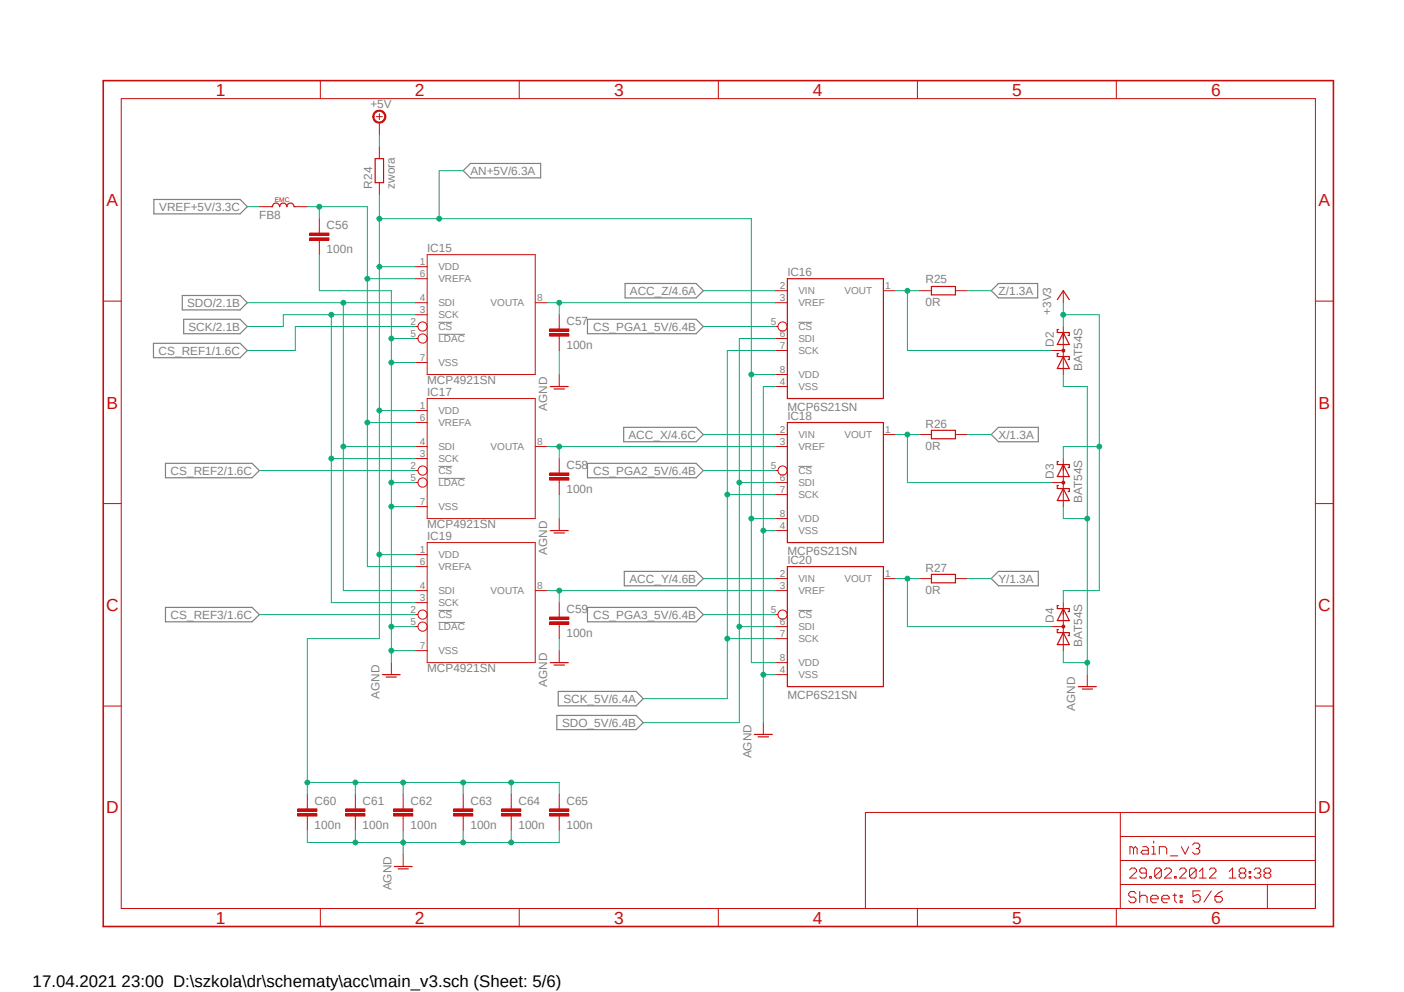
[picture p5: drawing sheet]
<svg xmlns="http://www.w3.org/2000/svg" width="297mm" height="210mm" viewBox="0 0 297 210" stroke-linecap="round" stroke-linejoin="round" font-family="sans-serif">
<path d="M21.3 16.7l261.2 179.9M282.5 16.7l-261.2 179.9" fill="none" stroke="#fff" stroke-width=".21"/>
<path d="M92.7 68.2h3M92.7 70.7h5.7M168.9 68.2h2.9M92.7 98.7h3M168.9 98.7h2.9M92.7 101.2h5.7M92.7 129.2h3M92.7 131.7h5.7M168.9 129.2h2.9" fill="none" stroke="#808080" stroke-width=".21"/>
<g fill="none" stroke="#808080" stroke-width=".25">
<path d="M98 36.1l1.5-1.5h14.9v3h-14.9zM32.6 42.2h18.2l1.5 1.5-1.5 1.6h-18.2zM132.2 60h15.1l1.5 1.5-1.5 1.5h-15.1zM32.5 72.6h18.3l1.5 1.6-1.5 1.5h-18.3zM38.6 62.5h12.2l1.5 1.6-1.5 1.5h-12.2zM38.9 67.6h11.9l1.5 1.5-1.5 1.5h-11.9zM124.3 67.6h23l1.5 1.5-1.5 1.5h-23zM209.7 61.5l1.5-1.5h8.3v3h-8.3zM35 98h18.3l1.6 1.6-1.6 1.5h-18.3zM124.3 98h23l1.5 1.6-1.5 1.5h-23zM131.9 90.4h15.4l1.5 1.5-1.5 1.6h-15.4zM209.7 91.9l1.5-1.5h8.5v3.1h-8.5z"/>
<path d="M35 128.5h18.3l1.6 1.5-1.6 1.6h-18.3zM124.3 128.5h23l1.5 1.5-1.5 1.6h-23zM132.1 120.9h15.2l1.5 1.5-1.5 1.6h-15.2zM209.7 122.4l1.5-1.5h8.5v3.1h-8.5zM117.8 151.4h16.8l1.5 1.5-1.5 1.5h-16.8zM118.1 146.3h16.5l1.5 1.5-1.5 1.6h-16.5z"/>
</g>
<g fill="none" stroke="#c90d0c" stroke-width=".21">
<path d="M67.8 17.1v3.8M109.9 17.1v3.8M152 17.1v3.8M194.1 17.1v3.8M236.2 17.1v3.8M25.7 20.9h252.6v171.3h-252.6zM67.6 48.8v.5M67.6 50.8v.6M87.8 56.4h2.6M87.8 59h2.6M90.4 53.9h22.8v25.3h-22.8zM21.8 63.7h3.9"/>
<path d="M87.8 64.1h2.6M87.8 66.6h2.6M87.8 69.1h.6M87.8 71.6h.6M87.8 76.7h2.6M113.2 64.1h2.6M278.3 63.7h3.8M87.8 94.5h2.6M87.8 97h2.6M87.8 99.6h.6M87.8 86.9h2.6M87.8 89.4h2.6"/>
<path d="M90.4 84.3h22.8v25.4h-22.8zM113.2 94.5h2.6M21.8 106.6h3.9M87.8 102.1h.6M87.8 107.2h2.6M87.8 117.3h2.6M87.8 119.9h2.6M90.4 114.8h22.8v25.4h-22.8zM278.3 106.6h3.8M87.8 125h2.6M87.8 127.5h2.6M87.8 130h.6"/>
<path d="M87.8 132.6h.6M87.8 137.7h2.6M113.2 125h2.6M21.8 149.4h3.9M278.3 149.4h3.8M237 171.9v20.3M237 177h41.3M239.8 179.5l-.4-.3h-.3v1.5M239.8 179.5v1.2M239.8 179.5l.4-.3 .4 .3v1.2M241.8 179.2h.8l.3 .3v1.2h-1.1l-.4-.4 .4-.4h1.1M243.7 179.2h.4v1.5"/>
<path d="M244.1 178v.4M249.9 179.2l.8 1.5 .8-1.5M252.3 178.8l.4-.4h.7l.4 .4v.4l-.4 .3M253.1 179.5h.3M253.4 179.5l.4 .4v.4l-.4 .4h-.7l-.4-.4M278.3 171.9h-95.2v20.3M67.8 192.2v3.8M109.9 192.2v3.8M152 192.2v3.8M194.1 192.2v3.8M236.2 192.2v3.8M237 187.2h41.3"/>
<path d="M237 182.1h41.3M239 184.1l.4-.4h.7l.3 .4v.3l-1.4 1.4h1.4M240.3 189.1l-.4-.5h-.7l-.4 .5v.3l.4 .4h.7l.4 .4v.4l-.4 .4h-.7l-.4-.4M241.1 188.6v2.4M241.1 189.8l.4-.4h.8l.4 .4v1.2M242.5 184.7h-1l-.4-.3v-.3l.4-.4h.7l.3 .4v1.4l-.3 .3h-.7l-.4-.3M243.2 185.5h.4v.3h-.4zM243.5 190.2h1.5v-.4l-.4-.4h-.8l-.3 .4v.8l.3 .4h.8M243.7 180.7h.8M245.3 180.7v-1.5h1.2l.3 .3v1.2M245.7 184.1v1.4l-.3 .3h-.8l-.3-.3M245.7 184.1l-.3-.4h-.8l-.3 .4v1.4"/>
<path d="M245.7 184.1l-1.4 1.4M245.8 190.2h1.6v-.4l-.4-.4h-.8l-.4 .4v.8l.4 .4h.8M246.4 184.1l.4-.4h.6l.4 .4v.3l-1.4 1.4h1.4M247.6 181.1h1.6M248.2 189.4h.7M248.5 185.5h.3v.3h-.3zM248.5 189.1v1.5l.4 .4M249.6 184.1l.3-.4h.7l.3 .4v.3l-1.3 1.4h1.3M249.7 189.4h.4v.4h-.4zM249.7 190.6h.4v.4h-.4zM253.1 184.1v1.4l-.4 .3h-.7l-.3-.3M253.1 184.1l-.4-.4h-.7l-.3 .4v1.4"/>
<path d="M253.1 184.1l-1.4 1.4M253.7 185.8h1.5M253.7 184.4l.8-.7v2.1M253.9 188.5h-1.5v1.2l.7-.4h.4l.4 .4v.8l-.4 .4h-.7l-.4-.4M255.9 184.1l.3-.4h.7l.4 .4v.3l-1.4 1.4h1.4M256.3 188.5l-1.6 2.4M257 189.7h1.2l.4 .4v.4l-.4 .4h-.8l-.4-.4zM258.6 188.5l-.8 .4-.8 .8M260.1 185.8h1.4M260.1 184.4l.7-.7v2.1M262.5 184.7l-.3 .4v.4l.3 .3h.7l.4-.3v-.4l-.4-.4M262.5 184.7l-.3-.3v-.3l.3-.4h.7l.4 .4v.3l-.4 .3"/>
<path d="M262.5 184.7h.7M264.3 185.5h.3v.3h-.3zM264.3 184.4h.3v.3h-.3zM265.3 184.1l.4-.4h.7l.3 .4v.3l-.3 .3M266 184.7h.4M266.4 184.7l.3 .4v.4l-.3 .3h-.7l-.4-.3M267.8 184.7l-.4 .4v.4l.4 .3h.7l.4-.3v-.4l-.4-.4M267.8 184.7l-.4-.3v-.3l.4-.4h.7l.4 .4v.3l-.4 .3M267.8 184.7h.7M268.1 187.2v5"/>
<circle cx="89.4" cy="71.6" r=".98"/>
<circle cx="89.4" cy="69.1" r=".98"/>
<circle cx="89.4" cy="99.6" r=".98"/>
<circle cx="89.4" cy="102.1" r=".98"/>
<circle cx="89.4" cy="130" r=".98"/>
<circle cx="89.4" cy="132.6" r=".98"/>
</g>
<path d="M21.8 17.1h260.3v178.9h-260.3z" fill="none" stroke="#c90d0c" stroke-width=".34"/>
<path d="M65.5 50.3h4.1v.5h-4.1z" fill-rule="evenodd" fill="#c90d0c"/>
<path d="M65.5 50.3h4.1v.5h-4.1z" fill="none" stroke="#c90d0c" stroke-width=".21"/>
<path d="M65.5 49.3h4.1v.5h-4.1z" fill-rule="evenodd" fill="#c90d0c"/>
<path d="M54.9 43.7h2.5M62.5 43.7h2.5M65.5 49.3h4.1v.5h-4.1zM67.6 46.3v2.5M67.6 51.4v2.5M65 170.6v.6M65 172.7v.5" fill="none" stroke="#c90d0c" stroke-width=".21"/>
<path d="M57.4 43.7h.3a.76 .76 0 0 1 .7-.7 .76 .76 0 0 1 .8 .7 .76 .76 0 0 1 .7-.7 .76 .76 0 0 1 .8 .7 .76 .76 0 0 1 .8-.7 .76 .76 0 0 1 .7 .7h.3" fill="none" stroke="#c90d0c" stroke-width=".25"/>
<path d="M63 172.2h4.1v.5h-4.1z" fill-rule="evenodd" fill="#c90d0c"/>
<path d="M63 172.2h4.1v.5h-4.1z" fill="none" stroke="#c90d0c" stroke-width=".21"/>
<path d="M63 171.2h4.1v.5h-4.1z" fill-rule="evenodd" fill="#c90d0c"/>
<path d="M63 171.2h4.1v.5h-4.1zM65 168.1v2.5M65 173.2v2.5M75.2 170.6v.6M75.2 172.7v.5" fill="none" stroke="#c90d0c" stroke-width=".21"/>
<path d="M73.1 172.2h4.1v.5h-4.1z" fill-rule="evenodd" fill="#c90d0c"/>
<path d="M73.1 172.2h4.1v.5h-4.1z" fill="none" stroke="#c90d0c" stroke-width=".21"/>
<path d="M73.1 171.2h4.1v.5h-4.1z" fill-rule="evenodd" fill="#c90d0c"/>
<path d="M73.1 171.2h4.1v.5h-4.1zM75.2 168.1v2.5M75.2 173.2v2.5M85.3 170.6v.6M85.3 172.7v.5" fill="none" stroke="#c90d0c" stroke-width=".21"/>
<path d="M83.3 172.2h4v.5h-4z" fill-rule="evenodd" fill="#c90d0c"/>
<path d="M83.3 172.2h4v.5h-4z" fill="none" stroke="#c90d0c" stroke-width=".21"/>
<path d="M83.3 171.2h4v.5h-4z" fill-rule="evenodd" fill="#c90d0c"/>
<path d="M79.6 24.7h1.3M80.3 24v1.3M83.3 171.2h4v.5h-4zM85.3 168.1v2.5M85.3 173.2v2.5" fill="none" stroke="#c90d0c" stroke-width=".21"/>
<path d="M79.2 23.8a1.4 1.4 0 0 1 2.2 0 1.4 1.4 0 0 1-.7 2.2 1.4 1.4 0 0 1-1.8-1.3h.2a1.15 1.15 0 0 1 1.7-1 1.15 1.15 0 0 1 .2 1.9 1.15 1.15 0 0 1-1.8-.5l-.1-.4h-.2z" fill-rule="evenodd" fill="#c90d0c"/>
<path d="M79.2 23.8a1.4 1.4 0 0 1 2.2 0 1.4 1.4 0 0 1-.7 2.2 1.4 1.4 0 0 1-1.8-1.3h.2a1.15 1.15 0 0 1 1.7-1 1.15 1.15 0 0 1 .2 1.9 1.15 1.15 0 0 1-1.8-.5l-.1-.4h-.2zM80.3 26v2.5M118.3 69.1v.5M118.3 71.1v.5" fill="none" stroke="#c90d0c" stroke-width=".21"/>
<path d="M116.3 70.6h4.1v.5h-4.1z" fill-rule="evenodd" fill="#c90d0c"/>
<path d="M116.3 70.6h4.1v.5h-4.1z" fill="none" stroke="#c90d0c" stroke-width=".21"/>
<path d="M116.3 69.6h4.1v.5h-4.1z" fill-rule="evenodd" fill="#c90d0c"/>
<path d="M116.3 69.6h4.1v.5h-4.1zM118.3 66.6v2.5M118.3 71.6v2.6M118.3 99.6v.5M118.3 101.6v.5" fill="none" stroke="#c90d0c" stroke-width=".21"/>
<path d="M116.3 101.1h4.1v.5h-4.1z" fill-rule="evenodd" fill="#c90d0c"/>
<path d="M116.3 101.1h4.1v.5h-4.1z" fill="none" stroke="#c90d0c" stroke-width=".21"/>
<path d="M116.3 100.1h4.1v.5h-4.1z" fill-rule="evenodd" fill="#c90d0c"/>
<path d="M118.3 97v2.6M116.3 100.1h4.1v.5h-4.1zM118.3 102.1v2.5M118.3 130v.6M118.3 132.1v.5" fill="none" stroke="#c90d0c" stroke-width=".21"/>
<path d="M116.3 131.6h4.1v.5h-4.1z" fill-rule="evenodd" fill="#c90d0c"/>
<path d="M116.3 131.6h4.1v.5h-4.1z" fill="none" stroke="#c90d0c" stroke-width=".21"/>
<path d="M116.3 130.6h4.1v.5h-4.1z" fill-rule="evenodd" fill="#c90d0c"/>
<g fill="none" stroke="#c90d0c" stroke-width=".21">
<path d="M164 61.5h2.6M164 64.1h2.6M164 69.1h.6M164 71.6h2.6M164 74.2h2.6M164 79.2h2.6M186.9 61.5h2.5M164 81.8h2.6M164 91.9h2.6M164 94.5h2.6M164 99.6h.6M186.9 91.9h2.5"/>
<path d="M164 102.1h2.6M164 104.6h2.6M164 112.3h2.6M164 109.7h2.6M116.3 130.6h4.1v.5h-4.1zM118.3 127.5v2.5M118.3 132.6v2.5M164 122.4h2.6M164 125h2.6M164 130h.6M164 132.6h2.6M164 135.1h2.6"/>
<path d="M186.9 122.4h2.5M164 142.7h2.6M164 140.2h2.6M98 170.6v.6M98 172.7v.5"/>
<circle cx="165.6" cy="69.1" r=".98"/>
<circle cx="165.6" cy="99.6" r=".98"/>
<circle cx="165.6" cy="130" r=".98"/>
</g>
<path d="M166.6 59h20.3v25.3h-20.3zM166.6 89.4h20.3v25.4h-20.3zM166.6 119.9h20.3v25.4h-20.3z" fill="none" stroke="#c90d0c" stroke-width=".25"/>
<path d="M96 172.2h4v.5h-4z" fill-rule="evenodd" fill="#c90d0c"/>
<path d="M96 172.2h4v.5h-4z" fill="none" stroke="#c90d0c" stroke-width=".21"/>
<path d="M96 171.2h4v.5h-4z" fill-rule="evenodd" fill="#c90d0c"/>
<path d="M96 171.2h4v.5h-4zM98 168.1v2.5M98 173.2v2.5M108.2 170.6v.6M108.2 172.7v.5" fill="none" stroke="#c90d0c" stroke-width=".21"/>
<path d="M106.1 172.2h4.1v.5h-4.1z" fill-rule="evenodd" fill="#c90d0c"/>
<path d="M106.1 172.2h4.1v.5h-4.1z" fill="none" stroke="#c90d0c" stroke-width=".21"/>
<path d="M106.1 171.2h4.1v.5h-4.1z" fill-rule="evenodd" fill="#c90d0c"/>
<path d="M106.1 171.2h4.1v.5h-4.1zM108.2 168.1v2.5M108.2 173.2v2.5M118.3 170.6v.6M118.3 172.7v.5" fill="none" stroke="#c90d0c" stroke-width=".21"/>
<path d="M116.3 172.2h4.1v.5h-4.1z" fill-rule="evenodd" fill="#c90d0c"/>
<path d="M116.3 172.2h4.1v.5h-4.1z" fill="none" stroke="#c90d0c" stroke-width=".21"/>
<path d="M116.3 171.2h4.1v.5h-4.1z" fill-rule="evenodd" fill="#c90d0c"/>
<path d="M194.5 61.5h2.6M202.1 61.5h2.6M225 70.4v6.3M194.5 91.9h2.6M202.1 91.9h2.6M194.5 122.4h2.6M202.1 122.4h2.6M116.3 171.2h4.1v.5h-4.1zM118.3 168.1v2.5M118.3 173.2v2.5" fill="none" stroke="#c90d0c" stroke-width=".21"/>
<path d="M197.1 60.6h5v1.8h-5zM223.9 74.8h-.2v.6h2.5v.7h-.2M223.9 69.7h-.2v.7h2.5v.6h-.2M225 75.4l1.2 2.6h-2.5zM225 70.4l1.2 2.5h-2.5zM197.1 91.1h5v1.7h-5zM197.1 121.5h5v1.8h-5z" fill="none" stroke="#c90d0c" stroke-width=".25"/>
<path d="M224.7 74h.5v.4h-.5z" fill-rule="evenodd" fill="#c90d0c"/>
<path d="M222.4 74.2h2.6M224.7 74h.5v.4h-.5zM225 69.1v2.5M225 76.7v2.5M225 98.3v6.3" fill="none" stroke="#c90d0c" stroke-width=".21"/>
<path d="M223.9 97.7h-.2v.6h2.5v.6h-.2M225 98.3l1.2 2.5h-2.5zM223.9 102.7h-.2v.7h2.5v.6h-.2M225 103.4l1.2 2.5h-2.5z" fill="none" stroke="#c90d0c" stroke-width=".25"/>
<path d="M224.7 101.9l.3-.1 .2 .1v.5h-.5z" fill-rule="evenodd" fill="#c90d0c"/>
<path d="M225 97v2.6M222.4 102.1h2.6M224.7 101.9l.3-.1 .2 .1v.5h-.5zM225 104.6v2.6M225 128.8v6.3" fill="none" stroke="#c90d0c" stroke-width=".21"/>
<path d="M223.9 133.2h-.2v.7h2.5v.6h-.2M223.9 128.1h-.2v.7h2.5v.6h-.2M225 133.9l1.2 2.5h-2.5zM225 128.8l1.2 2.5h-2.5z" fill="none" stroke="#c90d0c" stroke-width=".25"/>
<path d="M224.7 132.3h.5v.5l-.2 .1-.3-.1z" fill-rule="evenodd" fill="#c90d0c"/>
<g fill="none" stroke="#c90d0c" stroke-width=".21">
<path d="M80.3 31v2.6M80.3 38.7v2.5M118.3 79.2v2.6M225 61.5v2.6M118.3 109.7v2.6M118.3 137.7v2.5M222.4 132.6h2.6M224.7 132.3h.5v.5l-.2 .1-.3-.1zM225 127.5v2.5M225 135.1v2.6M82.8 140.2v2.5M161.5 152.9v2.5"/>
<path d="M230 142.7v2.6M85.3 180.8v2.5"/>
</g>
<g fill="none" stroke="#c90d0c" stroke-width=".25">
<path d="M79.4 33.6h1.7v5.1h-1.7zM223.7 63.4l1.3-1.9 1.2 1.9M116.4 81.8h3.8M117.2 82.3h2.2M116.4 112.3h3.8M117.2 112.8h2.2M80.9 142.7h3.8M81.7 143.3h2.2M116.4 140.2h3.8M117.2 140.7h2.2M159.6 155.4h3.8M160.4 155.9h2.2"/>
<path d="M228.1 145.3h3.8M229 145.8h2.1M83.4 183.3h3.8M84.2 183.9h2.2"/>
</g>
<path d="M52.3 64.1h35.5M72.6 64.1v60.9h15.2M72.6 94.5h15.2" fill="none" stroke="#0dab76" stroke-width=".21"/>
<circle cx="72.6" cy="64.1" r=".51" fill="#0dab76"/>
<circle cx="72.6" cy="64.1" r=".51" fill="none" stroke="#0dab76" stroke-width=".21"/>
<circle cx="72.6" cy="94.5" r=".51" fill="#0dab76"/>
<g fill="none" stroke="#0dab76" stroke-width=".21">
<path d="M65 43.7h12.7v76.2h10.1M67.6 43.7v2.6M77.7 59h10.1M87.8 69.1h-25.3v5.1h-10.2M54.9 99.6h32.9M77.7 89.4h10.1M54.9 130h32.9"/>
<circle cx="72.6" cy="94.5" r=".51"/>
</g>
<circle cx="77.7" cy="89.4" r=".51" fill="#0dab76"/>
<circle cx="77.7" cy="89.4" r=".51" fill="none" stroke="#0dab76" stroke-width=".21"/>
<circle cx="77.7" cy="59" r=".51" fill="#0dab76"/>
<circle cx="77.7" cy="59" r=".51" fill="none" stroke="#0dab76" stroke-width=".21"/>
<circle cx="67.6" cy="43.7" r=".51" fill="#0dab76"/>
<g fill="none" stroke="#0dab76" stroke-width=".21">
<path d="M80.3 28.5v2.5M115.8 64.1h48.2M118.3 64.1v2.5"/>
<circle cx="67.6" cy="43.7" r=".51"/>
</g>
<circle cx="118.3" cy="64.1" r=".51" fill="#0dab76"/>
<g fill="none" stroke="#0dab76" stroke-width=".21">
<path d="M115.8 94.5h48.2M118.3 94.5v2.5"/>
<circle cx="118.3" cy="64.1" r=".51"/>
</g>
<circle cx="118.3" cy="94.5" r=".51" fill="#0dab76"/>
<g fill="none" stroke="#0dab76" stroke-width=".21">
<path d="M115.8 125h48.2M118.3 125v2.5"/>
<circle cx="118.3" cy="94.5" r=".51"/>
</g>
<circle cx="118.3" cy="125" r=".51" fill="#0dab76"/>
<g fill="none" stroke="#0dab76" stroke-width=".21">
<path d="M148.8 61.5h15.2M189.4 61.5h5.1M192 61.5v12.7h30.4M148.8 91.9h15.2M148.8 122.4h15.2"/>
<circle cx="118.3" cy="125" r=".51"/>
</g>
<circle cx="192" cy="61.5" r=".51" fill="#0dab76"/>
<g fill="none" stroke="#0dab76" stroke-width=".21">
<path d="M189.4 91.9h5.1M192 91.9v10.2h30.4"/>
<circle cx="192" cy="61.5" r=".51"/>
</g>
<circle cx="192" cy="91.9" r=".51" fill="#0dab76"/>
<g fill="none" stroke="#0dab76" stroke-width=".21">
<path d="M189.4 122.4h5.1M192 122.4v10.2h30.4"/>
<circle cx="192" cy="91.9" r=".51"/>
</g>
<circle cx="192" cy="122.4" r=".51" fill="#0dab76"/>
<g fill="none" stroke="#0dab76" stroke-width=".21">
<path d="M204.7 61.5h5M225 64.1v5M225 66.6h7.6v58.4h-7.6v2.5M204.7 91.9h5M232.6 94.5h-7.6v2.5M204.7 122.4h5"/>
<circle cx="192" cy="122.4" r=".51"/>
</g>
<circle cx="232.6" cy="94.5" r=".51" fill="#0dab76"/>
<circle cx="232.6" cy="94.5" r=".51" fill="none" stroke="#0dab76" stroke-width=".21"/>
<circle cx="225" cy="66.6" r=".51" fill="#0dab76"/>
<g fill="none" stroke="#0dab76" stroke-width=".21">
<path d="M52.3 43.7h2.6M164 71.6h-7.6v81.3h-20.3M156.4 102.1h7.6M156.4 132.6h7.6"/>
<circle cx="225" cy="66.6" r=".51"/>
</g>
<circle cx="156.4" cy="132.6" r=".51" fill="#0dab76"/>
<circle cx="156.4" cy="132.6" r=".51" fill="none" stroke="#0dab76" stroke-width=".21"/>
<circle cx="156.4" cy="102.1" r=".51" fill="#0dab76"/>
<g fill="none" stroke="#0dab76" stroke-width=".21">
<path d="M164 74.2h-10.1v73.6h-17.8M153.9 104.6h10.1M153.9 135.1h10.1"/>
<circle cx="156.4" cy="102.1" r=".51"/>
</g>
<circle cx="153.9" cy="104.6" r=".51" fill="#0dab76"/>
<circle cx="153.9" cy="104.6" r=".51" fill="none" stroke="#0dab76" stroke-width=".21"/>
<circle cx="153.9" cy="135.1" r=".51" fill="#0dab76"/>
<g fill="none" stroke="#0dab76" stroke-width=".21">
<path d="M70.1 66.6v60.9h17.7M87.8 66.6h-27.9v2.5h-7.6M148.8 69.1h15.2M70.1 97h17.7M148.8 99.6h15.2M148.8 130h15.2"/>
<circle cx="153.9" cy="135.1" r=".51"/>
</g>
<circle cx="70.1" cy="66.6" r=".51" fill="#0dab76"/>
<circle cx="70.1" cy="66.6" r=".51" fill="none" stroke="#0dab76" stroke-width=".21"/>
<circle cx="70.1" cy="97" r=".51" fill="#0dab76"/>
<g fill="none" stroke="#0dab76" stroke-width=".21">
<path d="M225 79.2v2.6h5v60.9M225 107.2v2.5h5M225 137.7v2.5h5"/>
<circle cx="70.1" cy="97" r=".51"/>
</g>
<circle cx="230" cy="109.7" r=".51" fill="#0dab76"/>
<circle cx="230" cy="109.7" r=".51" fill="none" stroke="#0dab76" stroke-width=".21"/>
<circle cx="230" cy="140.2" r=".51" fill="#0dab76"/>
<g fill="none" stroke="#0dab76" stroke-width=".21">
<path d="M164 81.8h-2.5v71.1M161.5 112.3h2.5M161.5 142.7h2.5"/>
<circle cx="230" cy="140.2" r=".51"/>
</g>
<circle cx="161.5" cy="142.7" r=".51" fill="#0dab76"/>
<circle cx="161.5" cy="142.7" r=".51" fill="none" stroke="#0dab76" stroke-width=".21"/>
<circle cx="161.5" cy="112.3" r=".51" fill="#0dab76"/>
<g fill="none" stroke="#0dab76" stroke-width=".21">
<path d="M67.6 53.9v7.6h15.2v78.7M82.8 71.6h5M82.8 76.7h5M82.8 102.1h5M82.8 107.2h5M82.8 132.6h5M82.8 137.7h5"/>
<circle cx="161.5" cy="112.3" r=".51"/>
</g>
<circle cx="82.8" cy="71.6" r=".51" fill="#0dab76"/>
<circle cx="82.8" cy="71.6" r=".51" fill="none" stroke="#0dab76" stroke-width=".21"/>
<circle cx="82.8" cy="76.7" r=".51" fill="#0dab76"/>
<circle cx="82.8" cy="76.7" r=".51" fill="none" stroke="#0dab76" stroke-width=".21"/>
<circle cx="82.8" cy="102.1" r=".51" fill="#0dab76"/>
<circle cx="82.8" cy="102.1" r=".51" fill="none" stroke="#0dab76" stroke-width=".21"/>
<circle cx="82.8" cy="107.2" r=".51" fill="#0dab76"/>
<circle cx="82.8" cy="107.2" r=".51" fill="none" stroke="#0dab76" stroke-width=".21"/>
<circle cx="82.8" cy="132.6" r=".51" fill="#0dab76"/>
<circle cx="82.8" cy="132.6" r=".51" fill="none" stroke="#0dab76" stroke-width=".21"/>
<circle cx="82.8" cy="137.7" r=".51" fill="#0dab76"/>
<g fill="none" stroke="#0dab76" stroke-width=".21">
<path d="M118.3 74.2v5M118.3 104.6v5.1M118.3 135.1v2.6M65 175.7v2.6h53.3v-2.6M75.2 175.7v2.6M85.3 175.7v5.1M98 175.7v2.6M108.2 175.7v2.6"/>
<circle cx="82.8" cy="137.7" r=".51"/>
</g>
<circle cx="75.2" cy="178.3" r=".51" fill="#0dab76"/>
<circle cx="75.2" cy="178.3" r=".51" fill="none" stroke="#0dab76" stroke-width=".21"/>
<circle cx="85.3" cy="178.3" r=".51" fill="#0dab76"/>
<circle cx="85.3" cy="178.3" r=".51" fill="none" stroke="#0dab76" stroke-width=".21"/>
<circle cx="98" cy="178.3" r=".51" fill="#0dab76"/>
<circle cx="98" cy="178.3" r=".51" fill="none" stroke="#0dab76" stroke-width=".21"/>
<circle cx="108.2" cy="178.3" r=".51" fill="#0dab76"/>
<g fill="none" stroke="#0dab76" stroke-width=".21">
<path d="M98 36.1h-5.1v10.2M80.3 46.3h78.7v93.9h5M80.3 56.4h7.5M80.3 41.2v93.9h-15.3v33M159 79.2h5M80.3 86.9h7.5M80.3 117.3h7.5M159 109.7h5M65 165.6h53.3v2.5M75.2 165.6v2.5M85.3 165.6v2.5M98 165.6v2.5"/>
<path d="M108.2 165.6v2.5"/>
<circle cx="108.2" cy="178.3" r=".51"/>
</g>
<circle cx="159" cy="109.7" r=".51" fill="#0dab76"/>
<circle cx="159" cy="109.7" r=".51" fill="none" stroke="#0dab76" stroke-width=".21"/>
<circle cx="80.3" cy="86.9" r=".51" fill="#0dab76"/>
<circle cx="80.3" cy="86.9" r=".51" fill="none" stroke="#0dab76" stroke-width=".21"/>
<circle cx="80.3" cy="56.4" r=".51" fill="#0dab76"/>
<circle cx="80.3" cy="56.4" r=".51" fill="none" stroke="#0dab76" stroke-width=".21"/>
<circle cx="80.3" cy="46.3" r=".51" fill="#0dab76"/>
<circle cx="80.3" cy="46.3" r=".51" fill="none" stroke="#0dab76" stroke-width=".21"/>
<circle cx="159" cy="79.2" r=".51" fill="#0dab76"/>
<circle cx="159" cy="79.2" r=".51" fill="none" stroke="#0dab76" stroke-width=".21"/>
<circle cx="80.3" cy="117.3" r=".51" fill="#0dab76"/>
<circle cx="80.3" cy="117.3" r=".51" fill="none" stroke="#0dab76" stroke-width=".21"/>
<circle cx="75.2" cy="165.6" r=".51" fill="#0dab76"/>
<circle cx="75.2" cy="165.6" r=".51" fill="none" stroke="#0dab76" stroke-width=".21"/>
<circle cx="65" cy="165.6" r=".51" fill="#0dab76"/>
<circle cx="65" cy="165.6" r=".51" fill="none" stroke="#0dab76" stroke-width=".21"/>
<circle cx="85.3" cy="165.6" r=".51" fill="#0dab76"/>
<circle cx="85.3" cy="165.6" r=".51" fill="none" stroke="#0dab76" stroke-width=".21"/>
<circle cx="98" cy="165.6" r=".51" fill="#0dab76"/>
<circle cx="98" cy="165.6" r=".51" fill="none" stroke="#0dab76" stroke-width=".21"/>
<circle cx="108.2" cy="165.6" r=".51" fill="#0dab76"/>
<circle cx="108.2" cy="165.6" r=".51" fill="none" stroke="#0dab76" stroke-width=".21"/>
<circle cx="92.9" cy="46.3" r=".51" fill="#0dab76"/>
<circle cx="92.9" cy="46.3" r=".51" fill="none" stroke="#0dab76" stroke-width=".21"/>
<g font-size="3.7" fill="#c90d0c">
<text x="45.7" y="20.3">1</text>
<text x="87.8" y="20.3">2</text>
<text x="129.9" y="20.3">3</text>
<text x="172" y="20.3">4</text>
<text x="214.1" y="20.3">5</text>
<text x="256.2" y="20.3">6</text>
<text x="22.5" y="43.6">A</text>
<text x="279" y="43.6">A</text>
<text x="22.5" y="86.4">B</text>
<text x="279" y="86.4">B</text>
<text x="22.4" y="129.3">C</text>
<text x="278.9" y="129.3">C</text>
<text x="22.4" y="172.1">D</text>
<text x="278.9" y="172.1">D</text>
<text x="45.7" y="195.5">1</text>
<text x="87.8" y="195.5">2</text>
<text x="129.9" y="195.5">3</text>
<text x="172" y="195.5">4</text>
<text x="214.1" y="195.5">5</text>
<text x="256.2" y="195.5">6</text>
</g>
<text font-size="3.6" x="6.9" y="208.9">17.04.2021 23:00 D:\szkola\dr\schematy\acc\main_v3.sch (Sheet: 5/6)</text>
<g font-size="2.5" fill="#808080">
<text x="78.4" y="22.8">+5V</text>
<text x="78.7" y="39.9" transform="rotate(-90 78.7 39.9)">R24</text>
<text x="83.6" y="39.9" transform="rotate(-90 83.6 39.9)">zwora</text>
<text x="99.5" y="37">AN+5V/6.3A</text>
<text x="33.7" y="44.6">VREF+5V/3.3C</text>
<text x="54.9" y="46.3">FB8</text>
<text x="69.1" y="48.4">C56</text>
<text x="69.1" y="53.5">100n</text>
<text x="90.4" y="53.3">IC15</text>
<text x="166.6" y="58.3">IC16</text>
<text x="195.8" y="60">R25</text>
<text x="39.6" y="64.9">SDO/2.1B</text>
<text x="133.3" y="62.4">ACC_Z/4.6A</text>
<text x="195.8" y="64.8">0R</text>
<text x="211.3" y="62.4">Z/1.3A</text>
<text x="39.9" y="70">SCK/2.1B</text>
<text x="119.8" y="68.7">C57</text>
<text x="125.5" y="70">CS_PGA1_5V/6.4B</text>
<text x="222.4" y="66.6" transform="rotate(-90 222.4 66.6)">+3V3</text>
<text x="33.6" y="75.1">CS_REF1/1.6C</text>
<text x="119.8" y="73.8">100n</text>
<text x="223" y="73.4" transform="rotate(-90 223 73.4)">D2</text>
<text x="90.4" y="81.2">MCP4921SN</text>
<text x="90.4" y="83.7">IC17</text>
<text x="228.9" y="78.5" transform="rotate(-90 228.9 78.5)">BAT54S</text>
<text x="115.8" y="86.9" transform="rotate(-90 115.8 86.9)">AGND</text>
<text x="166.6" y="86.9">MCP6S21SN</text>
<text x="166.6" y="88.8">IC18</text>
<text x="133" y="92.8">ACC_X/4.6C</text>
<text x="195.8" y="90.5">R26</text>
<text x="195.8" y="95.2">0R</text>
<text x="211.3" y="92.8">X/1.3A</text>
<text x="36.1" y="100.5">CS_REF2/1.6C</text>
<text x="119.8" y="99.2">C58</text>
<text x="125.5" y="100.5">CS_PGA2_5V/6.4B</text>
<text x="223" y="101.3" transform="rotate(-90 223 101.3)">D3</text>
<text x="119.8" y="104.3">100n</text>
<text x="228.9" y="106.4" transform="rotate(-90 228.9 106.4)">BAT54S</text>
<text x="90.4" y="111.6">MCP4921SN</text>
<text x="90.4" y="114.2">IC19</text>
<text x="115.8" y="117.3" transform="rotate(-90 115.8 117.3)">AGND</text>
<text x="166.6" y="117.3">MCP6S21SN</text>
<text x="166.6" y="119.3">IC20</text>
<text x="133.2" y="123.3">ACC_Y/4.6B</text>
<text x="195.8" y="120.9">R27</text>
<text x="195.8" y="125.7">0R</text>
<text x="211.3" y="123.3">Y/1.3A</text>
<text x="36.1" y="130.9">CS_REF3/1.6C</text>
<text x="119.8" y="129.7">C59</text>
<text x="125.5" y="130.9">CS_PGA3_5V/6.4B</text>
<text x="223" y="131.8" transform="rotate(-90 223 131.8)">D4</text>
<text x="119.8" y="134.7">100n</text>
<text x="228.9" y="136.9" transform="rotate(-90 228.9 136.9)">BAT54S</text>
<text x="90.4" y="142.1">MCP4921SN</text>
<text x="80.3" y="147.8" transform="rotate(-90 80.3 147.8)">AGND</text>
<text x="115.8" y="145.3" transform="rotate(-90 115.8 145.3)">AGND</text>
<text x="119.2" y="148.7">SCK_5V/6.4A</text>
<text x="166.6" y="147.8">MCP6S21SN</text>
<text x="118.9" y="153.8">SDO_5V/6.4B</text>
<text x="227.5" y="150.4" transform="rotate(-90 227.5 150.4)">AGND</text>
<text x="159" y="160.5" transform="rotate(-90 159 160.5)">AGND</text>
<text x="66.5" y="170.3">C60</text>
<text x="76.7" y="170.3">C61</text>
<text x="86.9" y="170.3">C62</text>
<text x="99.5" y="170.3">C63</text>
<text x="109.7" y="170.3">C64</text>
<text x="119.8" y="170.3">C65</text>
<text x="66.5" y="175.3">100n</text>
<text x="76.7" y="175.3">100n</text>
<text x="86.9" y="175.3">100n</text>
<text x="99.5" y="175.3">100n</text>
<text x="109.7" y="175.3">100n</text>
<text x="119.8" y="175.3">100n</text>
<text x="82.8" y="188.4" transform="rotate(-90 82.8 188.4)">AGND</text>
</g>
<g font-size="2.1" fill="#808080">
<text x="88.9" y="56">1</text>
<text x="88.9" y="58.6">6</text>
<text x="92.7" y="57.2">VDD</text>
<text x="92.7" y="59.7">VREFA</text>
<text x="88.9" y="63.7">4</text>
<text x="92.7" y="64.8">SDI</text>
<text x="103.8" y="64.8">VOUTA</text>
<text x="113.6" y="63.7">8</text>
<text x="165" y="61.1">2</text>
<text x="165" y="63.7">3</text>
<text x="168.9" y="62.3">VIN</text>
<text x="168.9" y="64.8">VREF</text>
<text x="178.7" y="62.3">VOUT</text>
<text x="187.2" y="61.1">1</text>
<text x="86.9" y="68.7">2</text>
<text x="86.9" y="71.3">5</text>
<text x="88.9" y="66.2">3</text>
<text x="92.7" y="67.4">SCK</text>
<text x="92.7" y="69.8">CS</text>
<text x="163.1" y="68.7">5</text>
<text x="165" y="71.3">6</text>
<text x="168.9" y="69.8">CS</text>
<text x="88.9" y="76.4">7</text>
<text x="92.7" y="72.4">LDAC</text>
<text x="92.7" y="77.5">VSS</text>
<text x="165" y="73.8">7</text>
<text x="168.9" y="72.4">SDI</text>
<text x="168.9" y="74.9">SCK</text>
<text x="165" y="81.4">4</text>
<text x="165" y="78.9">8</text>
<text x="168.9" y="82.5">VSS</text>
<text x="168.9" y="80">VDD</text>
<text x="88.9" y="86.5">1</text>
<text x="88.9" y="89.1">6</text>
<text x="92.7" y="87.6">VDD</text>
<text x="88.9" y="94.1">4</text>
<text x="92.7" y="95.2">SDI</text>
<text x="92.7" y="90.2">VREFA</text>
<text x="103.8" y="95.2">VOUTA</text>
<text x="113.6" y="94.1">8</text>
<text x="165" y="91.6">2</text>
<text x="165" y="94.1">3</text>
<text x="168.9" y="92.7">VIN</text>
<text x="168.9" y="95.2">VREF</text>
<text x="178.7" y="92.7">VOUT</text>
<text x="187.2" y="91.6">1</text>
<text x="86.9" y="99.2">2</text>
<text x="86.9" y="101.8">5</text>
<text x="88.9" y="96.7">3</text>
<text x="92.7" y="97.8">SCK</text>
<text x="92.7" y="100.3">CS</text>
<text x="163.1" y="99.2">5</text>
<text x="165" y="101.8">6</text>
<text x="168.9" y="100.3">CS</text>
<text x="88.9" y="106.8">7</text>
<text x="92.7" y="102.9">LDAC</text>
<text x="92.7" y="107.9">VSS</text>
<text x="165" y="104.3">7</text>
<text x="168.9" y="102.9">SDI</text>
<text x="168.9" y="105.4">SCK</text>
<text x="165" y="111.9">4</text>
<text x="165" y="109.4">8</text>
<text x="168.9" y="113">VSS</text>
<text x="168.9" y="110.5">VDD</text>
<text x="88.9" y="117">1</text>
<text x="88.9" y="119.5">6</text>
<text x="92.7" y="118.1">VDD</text>
<text x="88.9" y="124.6">4</text>
<text x="92.7" y="125.7">SDI</text>
<text x="92.7" y="120.6">VREFA</text>
<text x="103.8" y="125.7">VOUTA</text>
<text x="113.6" y="124.6">8</text>
<text x="165" y="122">2</text>
<text x="165" y="124.6">3</text>
<text x="168.9" y="123.2">VIN</text>
<text x="168.9" y="125.7">VREF</text>
<text x="178.7" y="123.2">VOUT</text>
<text x="187.2" y="122">1</text>
<text x="86.9" y="129.7">2</text>
<text x="88.9" y="127.1">3</text>
<text x="92.7" y="128.3">SCK</text>
<text x="92.7" y="130.8">CS</text>
<text x="163.1" y="129.7">5</text>
<text x="168.9" y="130.8">CS</text>
<text x="86.9" y="132.2">5</text>
<text x="88.9" y="137.3">7</text>
<text x="92.7" y="133.3">LDAC</text>
<text x="165" y="132.2">6</text>
<text x="165" y="134.7">7</text>
<text x="168.9" y="133.3">SDI</text>
<text x="168.9" y="135.9">SCK</text>
<text x="92.7" y="138.4">VSS</text>
<text x="165" y="142.4">4</text>
<text x="165" y="139.8">8</text>
<text x="168.9" y="143.5">VSS</text>
<text x="168.9" y="141">VDD</text>
</g>
<text font-size="1.4" fill="#c90d0c" x="58.2" y="42.7">EMC</text>
</svg>
